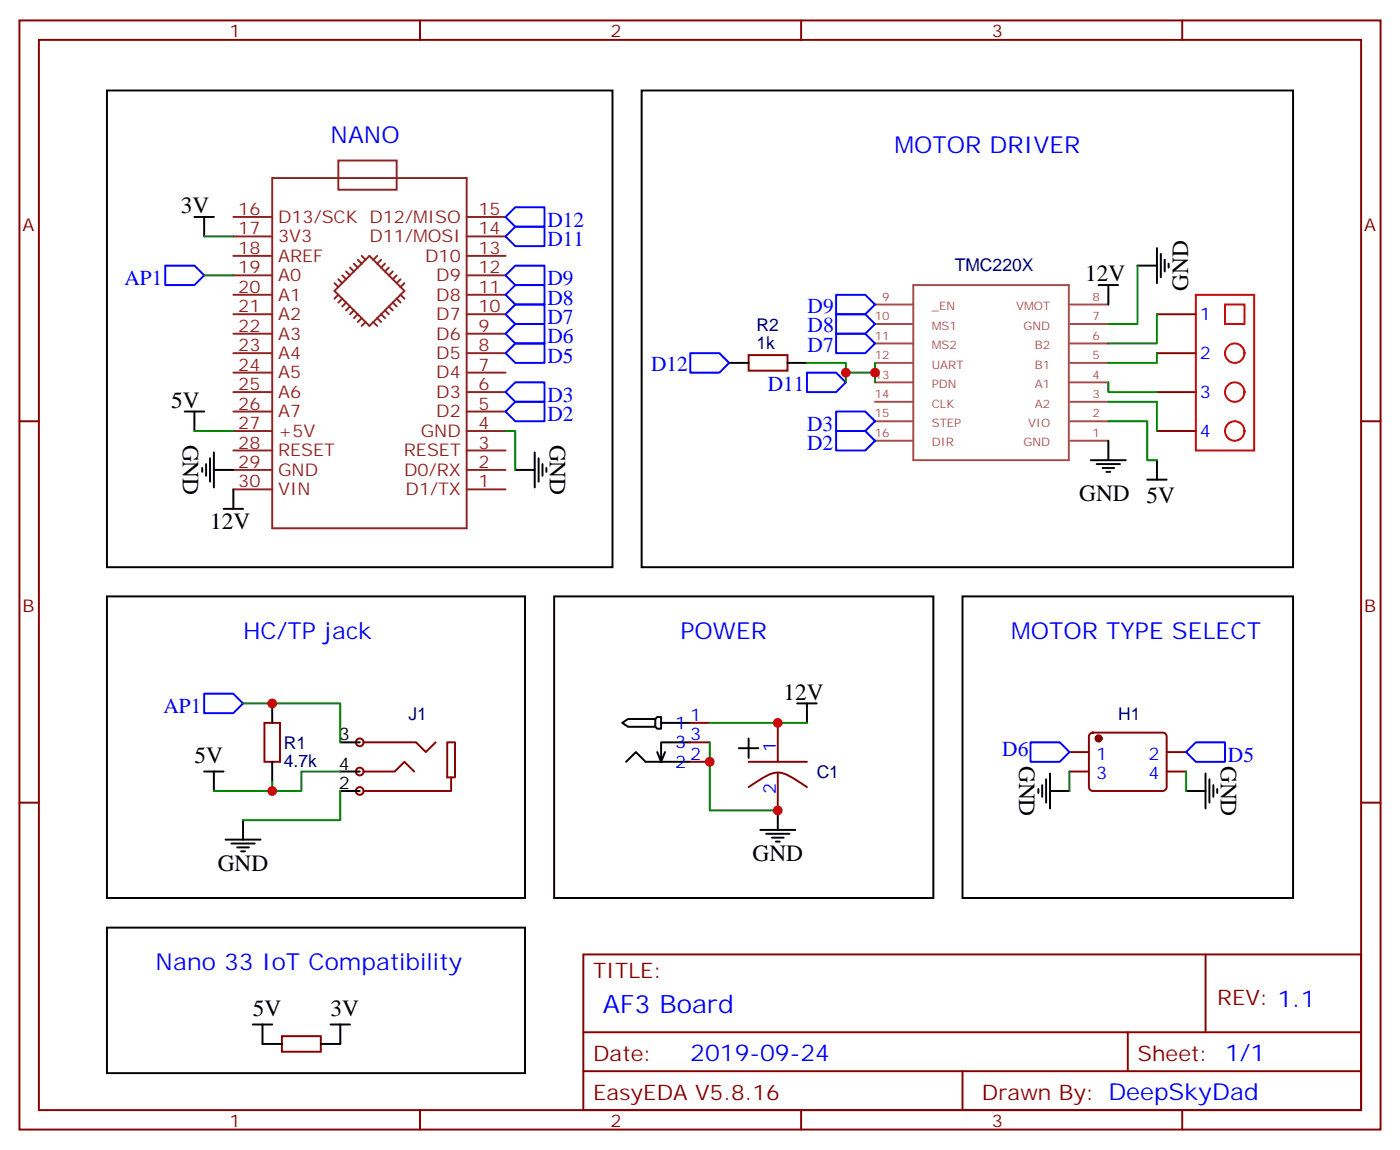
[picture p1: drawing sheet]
<svg xmlns="http://www.w3.org/2000/svg" width="254mm" height="208mm" viewBox="0 0 254 208" stroke-linecap="round" stroke-linejoin="round" font-family="sans-serif">
<path d="M19.4 16.4h91.7v86.4h-91.7zM116.4 16.4h118.2v86.4h-118.2zM19.4 108.1h75.8v54.7h-75.8zM100.5 108.1h68.8v54.7h-68.8zM174.6 108.1h60v54.7h-60zM134.1 135.6h3.5M135.8 133.9v3.5M19.4 168.2h75.8v26.4h-75.8z" fill="none" stroke="#000" stroke-width=".35"/>
<g fill="none" stroke="#870000" stroke-width=".35">
<path d="M3.5 3.7h247v201.1h-247zM7.1 7.2h239.8v194.1h-239.8zM76.2 3.7v3.5M145.3 3.7v3.5M214.5 3.7v3.5M209.9 57h7.1M3.5 76.4h3.6M209.9 64h7.1M209.9 71.1h7.1M209.9 78.1h7.1M246.9 76.4h3.6M65.3 134.6h10.2l1.8 1.7 1.7-1.7"/>
<path d="M65.3 139.9h6.3l1.8-1.8 1.7 1.8M135.8 138.1h10.6M141.1 131.1v7M3.5 145.5h3.6M81.8 140.9h-.7v-6.3h1.4v6.3h-.7v2.5h-16.5M135.8 142.7a15.7 15.7 0 0 1 4.9-2.6 5 5 0 0 1 3.3 1l2.4 1.6M141.1 140.2v7.1M246.9 145.5h3.6M105.8 173h141.1v28.3h-141.1zM218.7 173v14.1M105.8 187.1h141.1M105.8 194.2h141.1"/>
<path d="M174.6 194.2v7.1M204.6 187.1v7.1M76.2 201.3v3.5M145.3 201.3v3.5M214.5 201.3v3.5"/>
</g>
<g fill="none" stroke="#8c2424" stroke-width=".35">
<path d="M42.3 39.3h7.1M49.4 32.3h35.3v63.5h-35.3zM61.4 29.1h10.6v5.3h-10.6zM84.7 39.3h7M42.3 42.9h7.1M42.3 46.4h7.1M42.3 49.9h7.1M42.3 53.4h7.1M42.3 57h7.1M60.7 52.7l6.3-6.3 6.4 6.3-6.4 6.4zM60.7 51.3l.7 .7M61.4 50.6l.7 .7"/>
<path d="M61.4 53.4l-.7 .8M62.1 49.9l.7 .7M62.1 54.2l-.7 .7M62.8 49.2l.7 .7M62.8 54.9l-.7 .7M63.5 48.5l.7 .7M63.5 55.6l-.7 .7M64.2 47.8l.7 .7M64.2 56.3l-.7 .7M64.9 47.1l.7 .7M64.9 57l-.7 .7M65.6 46.4l.7 .7"/>
<path d="M65.6 57.7l-.7 .7M66.3 58.4l-.7 .7M67.7 58.4l.7 .7M68.4 57.7l.7 .7M68.4 46.4l-.7 .7M69.1 57l.7 .7M69.1 47.1l-.7 .7M69.8 56.3l.8 .7M69.8 47.8l-.7 .7M70.6 55.6l.7 .7M70.6 48.5l-.8 .7M71.3 54.9l.7 .7"/>
<path d="M71.3 49.2l-.7 .7M72 54.2l.7 .7M72 49.9l-.7 .7M72.7 53.4l.7 .8M72.7 50.6l-.7 .7M73.4 51.3l-.7 .7M84.7 42.9h7M84.7 46.4h7M84.7 49.9h7M84.7 53.4h7M84.7 57h7M42.3 60.5h7.1"/>
<path d="M42.3 64h7.1M42.3 67.6h7.1M42.3 71.1h7.1M42.3 74.6h7.1M42.3 78.1h7.1M84.7 60.5h7M84.7 64h7M84.7 67.6h7M84.7 71.1h7M84.7 74.6h7M84.7 78.1h7M42.3 81.7h7.1"/>
<path d="M42.3 85.2h7.1M42.3 88.7h7.1M84.7 81.7h7M84.7 85.2h7M84.7 88.7h7"/>
</g>
<g fill="none" stroke="#a64a4a" stroke-width=".35">
<path d="M158.7 58.7h7M158.7 55.2h7M165.7 51.7h28.2v31.7h-28.2zM194.1 58.7h7M194.1 55.2h7M158.7 79.9h7M158.7 76.4h7M158.7 72.8h7M158.7 69.3h7M158.7 65.8h7M158.7 62.3h7M194.1 79.9h7"/>
<path d="M194.1 76.4h7M194.1 72.8h7M194.1 69.3h7M194.1 65.8h7M194.1 62.3h7"/>
</g>
<g fill="none" stroke="#f00" stroke-width=".35">
<path d="M217 53.4h10.5v28.3h-10.5zM222.2 55.2h3.6v3.5h-3.6z"/>
<circle cx="224" cy="71.1" r="1.76"/>
<circle cx="224" cy="64" r="1.76"/>
<circle cx="224" cy="78.1" r="1.76"/>
</g>
<g fill="#f0f0f0" stroke="#870000" stroke-width=".35">
<circle cx="65.3" cy="143.4" r=".71"/>
<circle cx="65.3" cy="139.9" r=".71"/>
<circle cx="65.3" cy="134.6" r=".71"/>
</g>
<g fill="none" stroke="#000" stroke-width=".35">
<path d="M35.3 39.3h3.5M37 39.3v3.6M199.3 51.7h3.5M201.1 51.7v3.5M206.4 48.2h3.5M209.9 45v6.3M210.6 46v4.3M211.3 47.1v2.1M212 47.8v.7M33.5 74.6h3.5M35.3 74.6v3.5M132.3 65.8h3.5"/>
<path d="M142.9 65.8h3.5M201.1 79.9v3.5M36.7 84.8v.7M37.4 84.1v2.2M38.1 83.1v4.2M38.8 82v6.4M38.8 85.2h3.5M40.6 92.3h3.5M42.3 88.7v3.6M93.5 85.2h3.5M97 82v6.4M97.7 83.1v4.2"/>
<path d="M98.4 84.1v2.2M99.1 84.8v.7M197.9 83.4h6.4M199 84.1h4.2M200 84.8h2.1M200.7 85.5h.7M208.1 87h3.6M209.9 83.4v3.6M37 139.9h3.6M38.8 139.9v3.5M49.4 127.5v3.6M49.4 138.1v3.5"/>
<path d="M61.7 139.9h3.6M61.7 134.6h3.6M112.9 131.1l1-.7h5v1.4h-5zM113.6 138.1l1.8-1.8 1.7 1.8h8.1M118.9 130.4l.3-.4h.7v2.1h-.7l-.3-.3M119.9 131.1h5.3M120.6 136.3l-.7 1.8M125.2 134.6h-5.3v3.5l-.7-1.8M144.6 127.5h3.6M146.4 127.5v3.6M40.9 152.2h6.4M42 152.9h4.2"/>
<path d="M43 153.6h2.2M43.7 154.3h.7M44.1 148.7v3.5M61.7 143.4h3.6M137.9 150.5h6.4M139 151.2h4.2M140.1 151.9h2.1M140.8 152.6h.7M141.1 146.9v3.6M188.4 143.1v.7M189.1 142.3v2.2M189.8 141.3v4.2"/>
<path d="M190.5 143.4h3.5M190.5 140.2v6.4M215.2 143.4h3.5M218.7 140.2v6.4M219.4 141.3v4.2M220.1 142.3v2.2M220.8 143.1v.7M45.9 185.7h3.5M47.6 185.7v3.6h3.6M60 185.7h3.5M61.7 185.7v3.6h-3.5"/>
</g>
<path d="M135.8 64.4h7.1v2.8h-7.1zM48 131.1h2.8v7h-2.8zM125.2 138.1h3.6M125.2 134.6h3.6M125.2 131.1h3.6M194 136.3h3.6M194 139.9h3.6M197.8 133l.5-.2h12.7a.71 .71 0 0 1 .7 .7v9.2a.76 .76 0 0 1-.7 .7h-12.7a.76 .76 0 0 1-.7-.7v-9.2zM211.7 136.3h3.5M211.7 139.9h3.5M51.2 187.9h7v2.8h-7z" fill="none" stroke="#870000" stroke-width=".35"/>
<circle cx="199.3" cy="133.9" r=".53" fill="#870000" stroke="#870000" stroke-width=".35"/>
<g fill="none" stroke="#00f" stroke-width=".35">
<path d="M93.5 37.6h5.3v3.5h-5.3l-1.8-1.8zM30 48.2h5.3l1.7 1.7-1.7 1.8h-5.3zM93.5 58.7h5.3v3.6h-5.3l-1.8-1.8zM93.5 55.2h5.3v3.5h-5.3l-1.8-1.7zM93.5 51.7h5.3v3.5h-5.3l-1.8-1.8zM93.5 48.2h5.3v3.5h-5.3l-1.8-1.8zM93.5 41.1h5.3v3.5h-5.3l-1.8-1.7zM151.7 57h5.3l1.7 1.7-1.7 1.8h-5.3zM151.7 53.4h5.3l1.7 1.8-1.7 1.8h-5.3zM93.5 72.8h5.3v3.6h-5.3l-1.8-1.8zM93.5 69.3h5.3v3.5h-5.3l-1.8-1.7zM93.5 62.3h5.3v3.5h-5.3l-1.8-1.8z"/>
<path d="M125.2 64h5.3l1.8 1.8-1.8 1.8h-5.3zM146.4 67.6h5.3l1.8 1.7-1.8 1.8h-5.3zM151.7 78.1h5.3l1.7 1.8-1.7 1.8h-5.3zM151.7 74.6h5.3l1.7 1.8-1.7 1.7h-5.3zM151.7 60.5h5.3l1.7 1.8-1.7 1.7h-5.3zM37 125.8h5.3l1.8 1.7-1.8 1.8h-5.3zM187 134.6h5.3l1.7 1.7-1.7 1.8h-5.3zM217 134.6h5.2v3.5h-5.2l-1.8-1.8z"/>
</g>
<g fill="none" stroke="#008700" stroke-width=".35">
<path d="M37 49.9h5.3M37 42.9h5.3M206.4 48.2v10.5h-5.3M209.9 57v5.3h-8.8M35.3 78.1h7M91.7 78.1h1.8v7.1M146.4 65.8h7.1v1.8M158.7 67.6h-5.2v1.7M158.7 65.8v3.5M201.1 69.3v1.8h8.8M201.1 72.8h8.8v5.3M201.1 76.4h7v7h1.8"/>
<path d="M209.9 64v1.8h-8.8M44.1 127.5h17.6v7.1M61.7 139.9h-7v3.5h-15.9M128.8 134.6v12.3h12.3v.4M128.8 131.1h17.6M194 139.9v3.5M215.2 139.9v3.5M49.4 141.6v1.8M61.7 143.4v5.3h-17.6"/>
</g>
<g fill="#c00">
<circle cx="49.4" cy="143.4" r=".88"/>
<circle cx="49.4" cy="127.5" r=".88"/>
<circle cx="141.1" cy="131.1" r=".88"/>
<circle cx="158.8" cy="67.6" r=".88"/>
<circle cx="153.5" cy="67.6" r=".88"/>
<circle cx="128.8" cy="138.1" r=".88"/>
<circle cx="141.1" cy="146.9" r=".88"/>
</g>
<text font-size="4.6" fill="#00f" x="109.4" y="183.6">AF3 Board</text>
<g font-size="4.2" fill="#00f">
<text x="60" y="25.9">NANO</text>
<text x="162.3" y="27.7">MOTOR DRIVER</text>
<text x="44.1" y="115.9">HC/TP jack</text>
<text x="123.5" y="115.9">POWER</text>
<text x="183.4" y="115.9">MOTOR TYPE SELECT</text>
<text x="28.2" y="175.9">Nano 33 IoT Compatibility</text>
<text x="125.2" y="192.4">2019-09-24</text>
</g>
<g font-size="4.2">
<text x="32.8" y="38.6">3V</text>
<text x="196.8" y="51">12V</text>
<text x="215.5" y="52.7" transform="rotate(-90 215.5 52.7)">GND</text>
<text x="31" y="73.9">5V</text>
<text x="33.2" y="80.6" transform="rotate(90 33.2 80.6)">GND</text>
<text x="99.8" y="80.6" transform="rotate(90 99.8 80.6)">GND</text>
<text x="38.1" y="95.8">12V</text>
<text x="195.8" y="90.8">GND</text>
<text x="208" y="91.2">5V</text>
<text x="142.2" y="126.8">12V</text>
<text x="35.3" y="138.4">5V</text>
<text x="184.9" y="138.8" transform="rotate(90 184.9 138.8)">GND</text>
<text x="221.5" y="138.8" transform="rotate(90 221.5 138.8)">GND</text>
<text x="39.5" y="157.9">GND</text>
<text x="136.5" y="156.1">GND</text>
<text x="45.9" y="184.1">5V</text>
<text x="60" y="184.1">3V</text>
</g>
<g font-size="3.9" fill="#00f">
<text x="99.3" y="41.1">D12</text>
<text x="99.3" y="44.6">D11</text>
<text x="22.6" y="51.7">AP1</text>
<text x="99.3" y="51.7">D9</text>
<text x="99.3" y="58.7">D7</text>
<text x="99.3" y="55.2">D8</text>
<text x="146.5" y="56.7">D9</text>
<text x="99.3" y="65.8">D5</text>
<text x="99.3" y="62.3">D6</text>
<text x="146.5" y="63.8">D7</text>
<text x="146.5" y="60.3">D8</text>
<text x="118.1" y="67.3">D12</text>
<text x="139.3" y="70.8">D11</text>
<text x="99.3" y="76.4">D2</text>
<text x="99.3" y="72.8">D3</text>
<text x="146.4" y="81.7">D2</text>
<text x="146.4" y="78.1">D3</text>
<text x="29.6" y="129.3">AP1</text>
<text x="181.8" y="137.1">D6</text>
<text x="222.8" y="138.1">D5</text>
</g>
<g font-size="3.9" fill="#800">
<text x="107.6" y="177.3">TITLE:</text>
<text x="220.8" y="182.2">REV: 1.1</text>
<text x="107.6" y="192.4">Date:</text>
<text x="206.4" y="192.4">Sheet: 1/1</text>
<text x="107.6" y="199.5">EasyEDA V5.8.16</text>
<text x="178.2" y="199.5">Drawn By: DeepSkyDad</text>
</g>
<g font-size="3.2" fill="#800">
<text x="41.6" y="6.7">1</text>
<text x="110.8" y="6.7">2</text>
<text x="179.9" y="6.7">3</text>
<text x="4.1" y="41.8">A</text>
<text x="247.5" y="41.8">A</text>
<text x="4.1" y="110.9">B</text>
<text x="247.5" y="110.9">B</text>
<text x="41.6" y="204.3">1</text>
<text x="110.8" y="204.3">2</text>
<text x="179.9" y="204.3">3</text>
</g>
<g font-size="3.2" fill="#8d2323">
<text x="43.2" y="39">16</text>
<text x="50.4" y="40.4">D13/SCK D12/MISO</text>
<text x="86.8" y="39">15</text>
<text x="43.2" y="46">18</text>
<text x="43.2" y="42.5">17</text>
<text x="50.4" y="47.4">AREF</text>
<text x="50.4" y="43.9">3V3</text>
<text x="67" y="43.9">D11/MOSI</text>
<text x="77.1" y="47.4">D10</text>
<text x="86.8" y="42.5">14</text>
<text x="86.8" y="46">13</text>
<text x="43.2" y="53.1">20</text>
<text x="43.2" y="49.6">19</text>
<text x="50.4" y="51">A0</text>
<text x="79.1" y="51">D9</text>
<text x="86.8" y="49.6">12</text>
<text x="86.8" y="53.1">11</text>
<text x="43.2" y="56.6">21</text>
<text x="50.4" y="58">A2</text>
<text x="50.4" y="54.5">A1</text>
<text x="79.1" y="54.5">D8</text>
<text x="79.1" y="58">D7</text>
<text x="86.8" y="56.6">10</text>
<text x="43.2" y="63.7">23</text>
<text x="43.2" y="60.1">22</text>
<text x="50.4" y="65.1">A4</text>
<text x="50.4" y="61.6">A3</text>
<text x="79.1" y="61.6">D6</text>
<text x="79.1" y="65.1">D5</text>
<text x="86.8" y="60.1">9</text>
<text x="86.8" y="63.7">8</text>
<text x="43.2" y="70.7">25</text>
<text x="43.2" y="67.2">24</text>
<text x="50.4" y="68.6">A5</text>
<text x="79.1" y="68.6">D4</text>
<text x="86.8" y="67.2">7</text>
<text x="86.8" y="70.7">6</text>
<text x="43.2" y="77.8">27</text>
<text x="43.2" y="74.3">26</text>
<text x="50.4" y="75.7">A7</text>
<text x="50.4" y="72.1">A6</text>
<text x="79.1" y="72.1">D3</text>
<text x="79.1" y="75.7">D2</text>
<text x="86.8" y="74.3">5</text>
<text x="86.8" y="77.8">4</text>
<text x="43.2" y="81.3">28</text>
<text x="50.4" y="82.7">RESET</text>
<text x="50.4" y="79.2">+5V</text>
<text x="73.3" y="82.7">RESET</text>
<text x="76.3" y="79.2">GND</text>
<text x="86.8" y="81.3">3</text>
<text x="43.2" y="88.4">30</text>
<text x="43.2" y="84.8">29</text>
<text x="50.4" y="89.8">VIN</text>
<text x="50.4" y="86.3">GND</text>
<text x="73.3" y="86.3">D0/RX</text>
<text x="73.6" y="89.8">D1/TX</text>
<text x="86.8" y="84.8">2</text>
<text x="86.8" y="88.4">1</text>
</g>
<g font-size="3.2" fill="#000080">
<text x="173.2" y="49.2">TMC220X</text>
<text x="137.2" y="63.3">1k</text>
<text x="137.2" y="60.1">R2</text>
<text x="74.1" y="130.5">J1</text>
<text x="202.8" y="130.5">H1</text>
<text x="51.5" y="135.8">R1</text>
<text x="51.5" y="139">4.7k</text>
<text x="148.2" y="141.1">C1</text>
</g>
<g font-size="3.2" fill="#00f">
<text x="217.7" y="58">1</text>
<text x="217.7" y="65.1">2</text>
<text x="217.7" y="72.1">3</text>
<text x="217.7" y="79.2">4</text>
<text x="125.2" y="130.7">1</text>
<text x="122.5" y="135.6">3</text>
<text x="122.5" y="132.1">1</text>
<text x="125.2" y="137.8">2</text>
<text x="125.2" y="134.2">3</text>
<text x="140.8" y="136.3" transform="rotate(-90 140.8 136.3)">1</text>
<text x="198.9" y="137.8">1</text>
<text x="208.3" y="137.8">2</text>
<text x="122.5" y="139.2">2</text>
<text x="198.9" y="141.3">3</text>
<text x="208.3" y="141.3">4</text>
<text x="140.8" y="144" transform="rotate(-90 140.8 144)">2</text>
</g>
<g font-size="3.2">
<text x="61.5" y="134.2">3</text>
<text x="61.5" y="139.5">4</text>
<text x="61.5" y="143.1">2</text>
</g>
<g font-size="2.1" fill="#a54b4b">
<text x="158.7" y="58">10</text>
<text x="160.1" y="54.5">9</text>
<text x="169.1" y="59.8">MS1</text>
<text x="169.1" y="56.3">_EN</text>
<text x="184.4" y="56.3">VMOT</text>
<text x="185.7" y="59.8">GND</text>
<text x="198.2" y="58">7</text>
<text x="198.2" y="54.5">8</text>
<text x="158.7" y="65.1">12</text>
<text x="158.7" y="61.6">11</text>
<text x="169.1" y="63.3">MS2</text>
<text x="187.8" y="63.3">B2</text>
<text x="198.2" y="65.1">5</text>
<text x="198.2" y="61.6">6</text>
<text x="158.7" y="68.6">13</text>
<text x="169.1" y="70.4">PDN</text>
<text x="169.1" y="66.8">UART</text>
<text x="187.8" y="66.8">B1</text>
<text x="187.8" y="70.4">A1</text>
<text x="198.2" y="68.6">4</text>
<text x="158.7" y="75.7">15</text>
<text x="158.7" y="72.2">14</text>
<text x="169.1" y="77.4">STEP</text>
<text x="169.1" y="73.9">CLK</text>
<text x="186.6" y="77.4">VIO</text>
<text x="187.8" y="73.9">A2</text>
<text x="198.2" y="75.7">2</text>
<text x="198.2" y="72.2">3</text>
<text x="158.7" y="79.2">16</text>
<text x="169.1" y="80.9">DIR</text>
<text x="185.7" y="80.9">GND</text>
<text x="198.2" y="79.2">1</text>
</g>
</svg>
